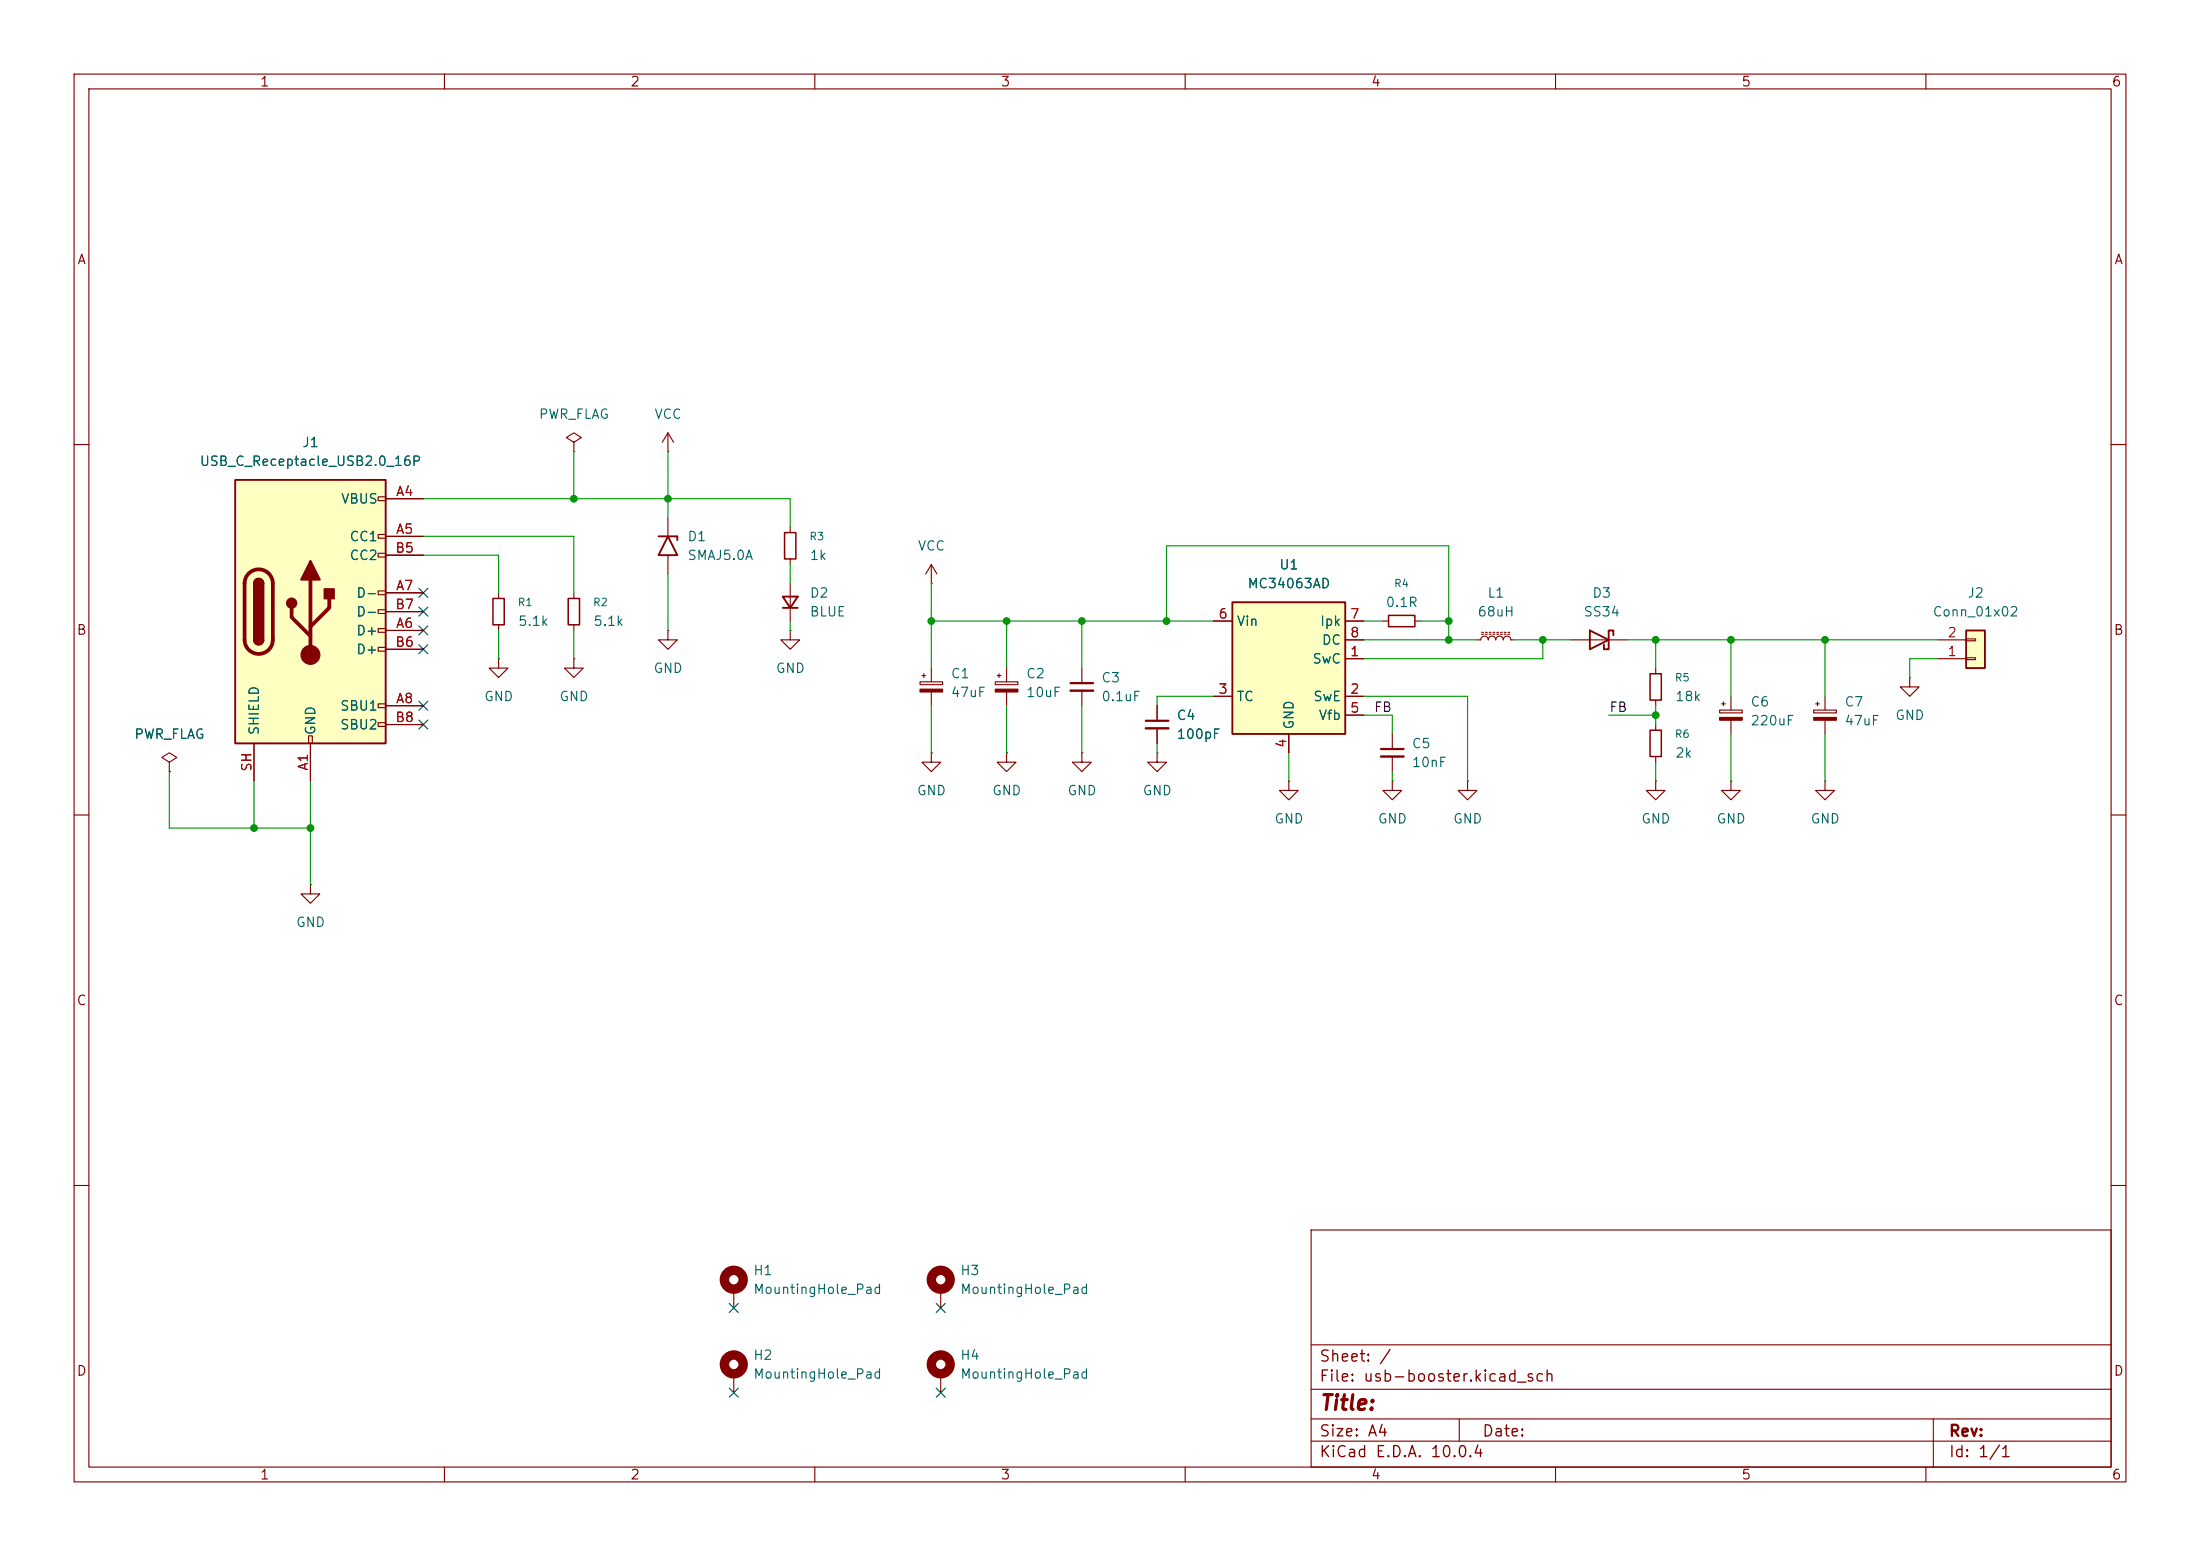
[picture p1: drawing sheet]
<svg xmlns="http://www.w3.org/2000/svg" width="297mm" height="210mm" viewBox="0 0 297 210" stroke-linecap="round" stroke-linejoin="round" font-family="sans-serif">
<g fill="none" stroke="#840000" stroke-width=".15">
<path d="M10 10h277v190h-277zM12 12h273v186h-273zM60 10v2M110 10v2M160 10v2M210 10v2M260 10v2M77.5 59.7l1-.6-1-.7-1 .7 1 .6v1.3M90.2 58.4l-.8 1.3M90.2 58.4l.7 1.3M90.2 58.4v2.6M10 60h2"/>
<path d="M77.5 61h.1M90.2 61h.1M125.7 78.7h.1M125.7 76.2v2.5M125.7 76.2l-.7 1.3M125.7 76.2l.8 1.3M285 60h2M124.2 92h3.1v.4h-3.1zM124.5 91.2h.5M124.7 90.9v.5M125.7 90.2v1.8M125.7 93.4v1.9"/>
<path d="M134.4 92h3v.4h-3zM134.6 91.2h.5M134.9 90.9v.5M135.9 90.2v1.8M135.9 93.4v1.9M223.5 97.8v.8M232.2 95.8h3v.4h-3zM232.4 95h.5M232.7 94.7v.6M233.7 94v1.8M233.7 97.2v1.9M10 110h2"/>
<path d="M22.9 102.9l1-.7-1-.6-1.1 .6 1.1 .7v1.2M22.9 104.1h.1M41.9 119.4v1.3h1.3l-1.3 1.2-1.3-1.2h1.3M41.9 119.4h.1M135.9 101.6v1.3h1.3l-1.3 1.2-1.3-1.2h1.3M135.9 101.6h.1M198.1 105.4v1.3h1.3l-1.3 1.3-1.3-1.3h1.3M198.1 105.4h.1M223.5 105.4v1.3h1.3l-1.3 1.3-1.3-1.3h1.3M223.5 105.4h.1M223.5 102.1v.8M246.4 105.4v1.3h1.2l-1.2 1.3-1.3-1.3h1.3"/>
<path d="M246.4 105.4h.1M285 110h2M10 160h2M177 166h108v32h-108zM285 160h2M60 198v2M110 198v2M160 198v2M177 194.5h108M177 191.5h108M177 187.5h108M177 181.5h108"/>
<path d="M197 191.5v3M210 198v2M260 198v2M261 191.5v6.5"/>
</g>
<g fill="#840000" stroke="#840000" stroke-width=".15">
<path d="M232.2 96.8h3v.4h-3z"/>
<path d="M134.4 93h3v.4h-3z"/>
<path d="M124.2 93h3.1v.4h-3.1z"/>
</g>
<path d="M222.8 98.6h1.5v3.5h-1.5z" fill="none" stroke="#840000" stroke-width=".2"/>
<path d="M166.4 81.3h15.2v17.8h-15.2z" fill="#ffffc2"/>
<path d="M166.4 81.3h15.2v17.8h-15.2z" fill="none" stroke="#840000" stroke-width=".25"/>
<g fill="none" stroke="#840000" stroke-width=".15">
<path d="M146 90.2v2M146 93.2v2.1M156.2 95.3v2M156.2 98.3v2M163.8 94h2.6M163.8 83.8h2.6M174 99.1v2.5M181.6 88.9h2.5M181.6 94h2.5M181.6 96.5h2.5M181.6 83.8h2.5M181.6 86.4h2.5"/>
<path d="M186.7 83.8h.8M188 99.1v2M191 83.8h.8M223.5 90.2v.7M223.5 94.5v.8M244.9 95.8h3v.4h-3zM245.1 95h.5M245.4 94.7v.6M246.4 94v1.8M246.4 97.2v1.9M257.8 91.4v1.3h1.3l-1.3 1.3-1.3-1.3h1.3M257.8 91.4h.1"/>
<path d="M125.7 101.6v1.3h1.3l-1.3 1.2-1.2-1.2h1.2M125.7 101.6h.1M146 101.6v1.3h1.3l-1.3 1.2-1.2-1.2h1.2M146 101.6h.1M156.2 101.6v1.3h1.3l-1.3 1.2-1.3-1.2h1.3M156.2 101.6h.1M174 105.4v1.3h1.3l-1.3 1.3-1.3-1.3h1.3M174 105.4h.1M188 105.4v1.3h1.2l-1.2 1.3-1.3-1.3h1.3M188 105.4h.1M188 102.1v2"/>
</g>
<path d="M187.5 83.1h3.5v1.5h-3.5zM222.8 90.9h1.5v3.6h-1.5z" fill="none" stroke="#840000" stroke-width=".2"/>
<path d="M144.5 92.2h3.1M154.7 97.3h3M186.4 101.1h3.1" fill="none" stroke="#840000" stroke-width=".3"/>
<path d="M144.5 93.2h3.1M154.7 98.3h3M186.4 102.1h3.1" fill="none" stroke="#840000" stroke-width=".33"/>
<path d="M244.9 96.8h3v.4h-3z" fill="#840000" stroke="#840000" stroke-width=".15"/>
<path d="M265.4 85.1h2.6v5.1h-2.6z" fill="#ffffc2"/>
<path d="M88.9 72.4h2.5v.5M90.2 72.4l1.2 2.5h-2.5zM105.7 80.5h2l-1 1.5zM105.7 82h2M214.6 85.1l2.6 1.3-2.6 1.2zM217.8 85.7v-.6h-.6v2.5h-.7v-.6M265.4 85.1h2.6v5.1h-2.6z" fill="none" stroke="#840000" stroke-width=".25"/>
<g fill="none" stroke="#840000" stroke-width=".15">
<path d="M90.2 69.9v2.5M90.2 74.9v2.6M106.7 71.1v.8M106.7 75.4v.8M106.7 78.7v5.1M67.3 88.9v1.3h1.3l-1.3 1.2-1.3-1.2h1.3M67.3 88.9h.1M67.3 80v.8M67.3 84.3v.8M77.5 88.9v1.3h1.2l-1.2 1.2-1.3-1.2h1.3M77.5 88.9h.1M77.5 80v.8"/>
<path d="M77.5 84.3v.8M90.2 85.1v1.3h1.2l-1.2 1.2-1.3-1.2h1.3M90.2 85.1h.1M106.7 85.1v1.3h1.2l-1.2 1.2-1.3-1.2h1.3M106.7 85.1h.1M199.4 86.4h.5a.51 .51 0 0 1 .5-.5 .51 .51 0 0 1 .5 .5 .51 .51 0 0 1 .5-.5 .51 .51 0 0 1 .5 .5 .51 .51 0 0 1 .5-.5 .51 .51 0 0 1 .5 .5 .51 .51 0 0 1 .6-.5 .51 .51 0 0 1 .5 .5h.5M200 85.6h.3M200 85.3h.3M200.5 85.6h.3M200.5 85.3h.3M201 85.6h.3M201 85.3h.3"/>
<path d="M201.5 85.6h.3M201.5 85.3h.3M202.1 85.6h.2M202.1 85.3h.2M202.6 85.6h.2M202.6 85.3h.2M203.1 85.6h.2M203.1 85.3h.2M203.6 85.6h.2M203.6 85.3h.2M212.1 86.4h7.6M261.6 88.9h3.8"/>
<path d="M261.6 86.4h3.8M265.4 88.8h1.3v.2h-1.3zM265.4 86.2h1.3v.3h-1.3zM99.1 174v2.5M127 174v2.5M99.1 185.4v2.6M127 185.4v2.6"/>
</g>
<path d="M105.9 71.9h1.5v3.5h-1.5zM66.5 80.8h1.6v3.5h-1.6zM76.7 80.8h1.5v3.5h-1.5z" fill="none" stroke="#840000" stroke-width=".2"/>
<g fill="none" stroke="#840000" stroke-width="1.3">
<circle cx="99.1" cy="172.7" r="1.27"/>
<circle cx="127" cy="172.7" r="1.27"/>
<circle cx="99.1" cy="184.1" r="1.27"/>
<circle cx="127" cy="184.1" r="1.27"/>
</g>
<path d="M31.7 64.8h20.4v35.5h-20.4z" fill="#ffffc2"/>
<g fill="none" stroke="#840000" stroke-width=".15">
<path d="M51.1 67.1h1v.5h-1zM51.1 72.1h1v.5h-1zM51.1 74.7h1v.5h-1zM51.1 79.8h1v.5h-1zM52.1 67.3h5M52.1 72.4h5M52.1 74.9h5M41.7 99.3h.5v1h-.5zM51.1 82.3h1v.5h-1zM51.1 84.8h1v.5h-1zM51.1 87.4h1v.5h-1zM51.1 95h1v.5h-1z"/>
<path d="M51.1 97.5h1v.5h-1zM52.1 85.1h5M52.1 80h5M52.1 95.3h5M52.1 87.6h5M52.1 82.6h5M52.1 97.8h5M156.2 95.3v2M156.2 98.3v2M163.8 94h2.6M163.8 83.8h2.6M174 99.1v2.5"/>
<path d="M181.6 88.9h2.5M181.6 94h2.5M181.6 96.5h2.5M181.6 83.8h2.5M181.6 86.4h2.5M22.9 104.1h.1M34.3 100.3v5.1M41.9 100.3v5.1M233.7 105.4v1.3h1.2l-1.2 1.3-1.3-1.3h1.3M233.7 105.4h.1"/>
</g>
<path d="M31.7 64.8h20.4v35.5h-20.4zM34.3 78.7a.64 .64 0 0 1 .6-.6 .64 .64 0 0 1 .7 .6M34.3 86.4a.64 .64 0 0 0 .6 .6 .64 .64 0 0 0 .7-.6" fill="none" stroke="#840000" stroke-width=".25"/>
<path d="M33.6 77.4a1.9 1.9 0 0 1 2-.4 1.9 1.9 0 0 1 1.2 1.7v7.7a1.91 1.91 0 0 1-1.9 1.9 1.91 1.91 0 0 1-1.9-1.9v-7.7a1.9 1.9 0 0 1 .6-1.3zM41.9 78.2v10.2M39.4 82v1.3l2.5 2.6M44.4 80.8v1.2l-2.5 2.6" fill="none" stroke="#840000" stroke-width=".51"/>
<g fill="#840000" stroke="#840000" stroke-width=".25">
<path d="M34.3 78.7h1.3v7.7h-1.3z"/>
<path d="M34.5 78.3a.64 .64 0 0 1 .7-.1 .64 .64 0 0 1 .4 .5h-1.3z"/>
<path d="M34.3 86.4h1.3a.64 .64 0 0 1-.7 .6 .64 .64 0 0 1-.6-.6z"/>
<path d="M41.9 75.7l1.3 2.5h-2.6z"/>
<path d="M43.8 79.5h1.3v1.3h-1.3z"/>
<circle cx="39.4" cy="81.4" r=".63"/>
</g>
<circle cx="41.9" cy="88.4" r="1.27" fill="#840000" stroke="#840000" stroke-width=".15"/>
<g fill="none" stroke="#009600" stroke-width=".15">
<path d="M57.1 67.3h49.6v3.8M57.1 72.4h20.4v7.6M57.1 74.9h10.2v5.1M77.5 61v6.3M90.2 61v8.9M90.2 77.5v7.6M106.7 76.2v2.5M125.7 78.7v11.5M67.3 85.1v3.8M77.5 85.1v3.8M106.7 83.8v1.3M125.7 83.8h38.1"/>
<path d="M125.7 95.3v6.3M135.9 83.8v6.4M135.9 95.3v6.3M146 83.8v6.4M146 95.3v6.3M157.5 83.8v-10.1h38.1v12.7M163.8 94h-7.6v1.3M184.1 86.4h15.3M184.1 83.8h2.6M184.1 96.5h3.9v2.6M184.1 94h14v11.4M191.8 83.8h3.8"/>
<path d="M204.5 86.4h7.6M208.3 86.4v2.5h-24.2M217.2 96.5h6.3M219.7 86.4h41.9M223.5 86.4v3.8M223.5 95.3v2.5M233.7 86.4v7.6M233.7 99.1v6.3M246.4 86.4v7.6M246.4 99.1v6.3M261.6 88.9h-3.8v2.5M22.9 104.1v7.7h19"/>
<path d="M34.3 105.4v6.4M41.9 105.4v14M156.2 100.3v1.3M174 101.6v3.8M188 104.1v1.3M223.5 102.9v2.5"/>
</g>
<g fill="none" stroke="#000084" stroke-width=".15">
<path d="M56.5 79.4l1.3 1.2M57.8 79.4l-1.3 1.2M56.5 97.2l1.3 1.2M56.5 87l1.3 1.2M56.5 84.5l1.3 1.2M56.5 94.6l1.3 1.3M56.5 81.9l1.3 1.3M57.8 97.2l-1.3 1.2M57.8 87l-1.3 1.2M57.8 84.5l-1.3 1.2M57.8 94.6l-1.3 1.3M57.8 81.9l-1.3 1.3"/>
<path d="M98.5 175.9l1.2 1.2M99.7 175.9l-1.2 1.2M126.4 175.9l1.2 1.2M127.6 175.9l-1.2 1.2M98.5 187.4l1.2 1.2M99.7 187.4l-1.2 1.2M126.4 187.4l1.2 1.2M127.6 187.4l-1.2 1.2"/>
</g>
<g fill="#009600" stroke="#009600" stroke-width=".14">
<circle cx="77.5" cy="67.3" r=".46"/>
<circle cx="90.2" cy="67.3" r=".46"/>
<circle cx="34.3" cy="111.8" r=".46"/>
<circle cx="41.9" cy="111.8" r=".46"/>
<circle cx="135.9" cy="83.8" r=".46"/>
<circle cx="195.6" cy="83.8" r=".46"/>
<circle cx="195.6" cy="86.4" r=".46"/>
<circle cx="208.3" cy="86.4" r=".46"/>
<circle cx="223.5" cy="86.4" r=".46"/>
<circle cx="246.4" cy="86.4" r=".46"/>
<circle cx="233.7" cy="86.4" r=".46"/>
<circle cx="223.5" cy="96.5" r=".46"/>
<circle cx="157.5" cy="83.8" r=".46"/>
<circle cx="125.7" cy="83.8" r=".46"/>
<circle cx="146" cy="83.8" r=".46"/>
</g>
<text font-size="2" fill="#840000" x="178" y="190.8">Title:</text>
<g font-size="1.5" fill="#840000">
<text x="178" y="184.2">Sheet: /</text>
<text x="178" y="186.9">File: usb-booster.kicad_sch</text>
<text x="178" y="197.1">KiCad E.D.A. 10.0.4</text>
<text x="178" y="194.3">Size: A4</text>
<text x="200" y="194.3">Date:</text>
<text x="263" y="194.3">Rev:</text>
<text x="263" y="197.1">Id: 1/1</text>
</g>
<g font-size="1.3" fill="#840000">
<text x="35" y="12">1</text>
<text x="85" y="12">2</text>
<text x="135" y="12">3</text>
<text x="185" y="12">4</text>
<text x="235" y="12">5</text>
<text x="285" y="12">6</text>
<text x="10.3" y="36">A</text>
<text x="285.3" y="36">A</text>
<text x="10.3" y="86">B</text>
<text x="285.3" y="86">B</text>
<text x="10.3" y="136">C</text>
<text x="285.3" y="136">C</text>
<text x="10.3" y="186">D</text>
<text x="285.3" y="186">D</text>
<text x="35" y="200">1</text>
<text x="85" y="200">2</text>
<text x="135" y="200">3</text>
<text x="185" y="200">4</text>
<text x="235" y="200">5</text>
<text x="285" y="200">6</text>
</g>
<g font-size="1.3" fill="#006464">
<text x="72.7" y="56.9">PWR_FLAG</text>
<text x="88.3" y="56.9">VCC</text>
<text x="26.9" y="63.2">USB_C_Receptacle_USB2.0_16P</text>
<text x="40.7" y="60.7">J1</text>
<text x="46" y="68.3">VBUS</text>
<text x="47.1" y="73.4">CC1</text>
<text x="47.1" y="75.9">CC2</text>
<text x="92.7" y="73.4">D1</text>
<text x="92.7" y="75.9">SMAJ5.0A</text>
<text x="109.2" y="75.9">1k</text>
<text x="123.8" y="74.6">VCC</text>
<text x="172.6" y="77.2">U1</text>
<text x="48" y="81">D-</text>
<text x="48" y="83.5">D-</text>
<text x="109.2" y="81">D2</text>
<text x="109.2" y="83.5">BLUE</text>
<text x="168.3" y="79.7">MC34063AD</text>
<text x="187" y="82.3">0.1R</text>
<text x="199.4" y="83.5">68uH</text>
<text x="200.7" y="81">L1</text>
<text x="213.7" y="83.5">SS34</text>
<text x="214.9" y="81">D3</text>
<text x="260.8" y="83.5">Conn_01x02</text>
<text x="265.5" y="81">J2</text>
<text x="48" y="86.1">D+</text>
<text x="48" y="88.6">D+</text>
<text x="69.9" y="84.8">5.1k</text>
<text x="80" y="84.8">5.1k</text>
<text x="166.9" y="84.8">Vin</text>
<text x="177.1" y="89.9">SwC</text>
<text x="178.1" y="84.8">Ipk</text>
<text x="178.4" y="87.3">DC</text>
<text x="65.3" y="95">GND</text>
<text x="75.4" y="95">GND</text>
<text x="88.1" y="91.1">GND</text>
<text x="104.6" y="91.1">GND</text>
<text x="128.3" y="91.9">C1</text>
<text x="128.3" y="94.4">47uF</text>
<text x="138.4" y="91.9">C2</text>
<text x="138.4" y="94.4">10uF</text>
<text x="148.6" y="92.4">C3</text>
<text x="148.6" y="95">0.1uF</text>
<text x="166.9" y="95">TC</text>
<text x="177.2" y="95">SwE</text>
<text x="226.1" y="95">18k</text>
<text x="236.2" y="95.7">C6</text>
<text x="248.9" y="95.7">C7</text>
<text x="18" y="100">PWR_FLAG</text>
<text x="35.3" y="99.3" transform="rotate(-90 35.3 99.3)">SHIELD</text>
<text x="42.9" y="99.3" transform="rotate(-90 42.9 99.3)">GND</text>
<text x="45.8" y="96.2">SBU1</text>
<text x="45.8" y="98.8">SBU2</text>
<text x="158.8" y="97.5">C4</text>
<text x="158.8" y="100">100pF</text>
<text x="175" y="98.6" transform="rotate(-90 175 98.6)">GND</text>
<text x="177.9" y="97.5">Vfb</text>
<text x="190.5" y="101.3">C5</text>
<text x="236.2" y="98.2">220uF</text>
<text x="248.9" y="98.2">47uF</text>
<text x="255.8" y="97.5">GND</text>
<text x="123.7" y="107.7">GND</text>
<text x="133.9" y="107.7">GND</text>
<text x="144" y="107.7">GND</text>
<text x="154.2" y="107.7">GND</text>
<text x="190.5" y="103.8">10nF</text>
<text x="226.1" y="102.6">2k</text>
<text x="172" y="111.5">GND</text>
<text x="185.9" y="111.5">GND</text>
<text x="196.1" y="111.5">GND</text>
<text x="221.5" y="111.5">GND</text>
<text x="231.6" y="111.5">GND</text>
<text x="244.3" y="111.5">GND</text>
<text x="39.9" y="125.4">GND</text>
<text x="101.6" y="172.4">H1</text>
<text x="129.5" y="172.4">H3</text>
<text x="101.6" y="175">MountingHole_Pad</text>
<text x="129.5" y="175">MountingHole_Pad</text>
<text x="101.6" y="183.9">H2</text>
<text x="129.5" y="183.9">H4</text>
<text x="101.6" y="186.4">MountingHole_Pad</text>
<text x="129.5" y="186.4">MountingHole_Pad</text>
</g>
<g font-size="1.3" fill="#a90000">
<text x="53.4" y="67.3">A4</text>
<text x="53.3" y="74.9">B5</text>
<text x="53.4" y="72.4">A5</text>
<text x="53.3" y="82.5">B7</text>
<text x="53.4" y="80">A7</text>
<text x="164.4" y="83.8">6</text>
<text x="182.2" y="83.8">7</text>
<text x="53.3" y="87.6">B6</text>
<text x="53.4" y="85.1">A6</text>
<text x="182.2" y="88.9">1</text>
<text x="182.2" y="86.3">8</text>
<text x="262.8" y="88.9">1</text>
<text x="262.8" y="86.3">2</text>
<text x="53.4" y="95.2">A8</text>
<text x="164.4" y="94">3</text>
<text x="182.2" y="94">2</text>
<text x="53.3" y="97.8">B8</text>
<text x="174" y="101" transform="rotate(-90 174 101)">4</text>
<text x="182.2" y="96.5">5</text>
<text x="34.3" y="104.2" transform="rotate(-90 34.3 104.2)">SH</text>
<text x="41.9" y="104.1" transform="rotate(-90 41.9 104.1)">A1</text>
</g>
<g font-size="1.3" fill="#0f0f0f">
<text x="185.4" y="96.4">FB</text>
<text x="217.2" y="96.4">FB</text>
</g>
<g font-size="1" fill="#006464">
<text x="109.2" y="73.2">R3</text>
<text x="69.8" y="82.1">R1</text>
<text x="80" y="82.1">R2</text>
<text x="188.1" y="79.5">R4</text>
<text x="226" y="92.2">R5</text>
<text x="226" y="99.8">R6</text>
</g>
</svg>
